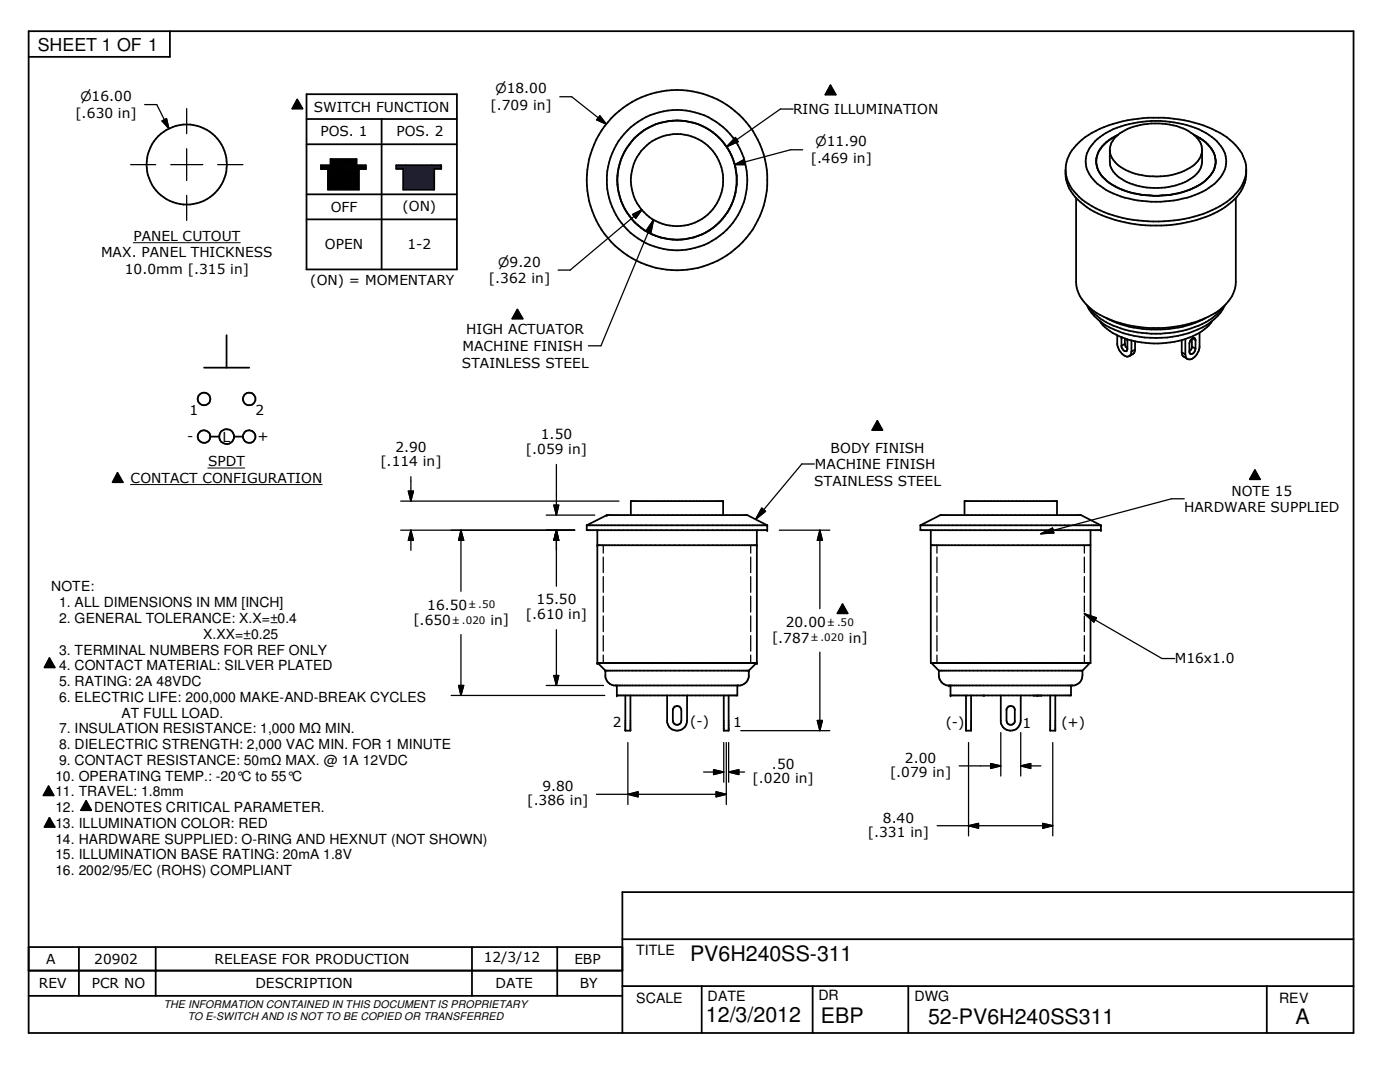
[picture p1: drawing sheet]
<svg xmlns="http://www.w3.org/2000/svg" width="279mm" height="216mm" viewBox="0 0 279 216" stroke-linecap="round" stroke-linejoin="round" font-family="sans-serif">
<g fill="#000">
<circle cx="223.8" cy="67.3" r=".18"/>
<circle cx="144.3" cy="100" r=".18"/>
<circle cx="119.2" cy="108.8" r=".18"/>
<circle cx="121.1" cy="102.8" r=".18"/>
<circle cx="151" cy="108.8" r=".18"/>
<circle cx="153.1" cy="105.8" r=".18"/>
<circle cx="153.1" cy="104.8" r=".18"/>
<circle cx="219.7" cy="104.8" r=".18"/>
<circle cx="219.7" cy="105.8" r=".18"/>
<circle cx="119.2" cy="132.3" r=".18"/>
<circle cx="120.8" cy="133.8" r=".18"/>
<circle cx="123.1" cy="138.8" r=".18"/>
<circle cx="149.4" cy="133.8" r=".18"/>
<circle cx="151" cy="132.3" r=".18"/>
<circle cx="189.4" cy="136.8" r=".18"/>
<circle cx="189.7" cy="138.8" r=".18"/>
</g>
<g fill="none" stroke="#000" stroke-width=".35">
<path d="M212.6 33.9a7.7 7.7 0 0 0 3.6 6.9 23 23 0 0 0 13.5 4.2 26.1 26.1 0 0 0 14.8-3.7 8.4 8.4 0 0 0 4.2-8.4 10 10 0 0 0-6-6.8 28.6 28.6 0 0 0-22.4-.7 12.2 12.2 0 0 0-7.3 6.3 6.9 6.9 0 0 0 2.3 7.6 21.7 21.7 0 0 0 13.8 4.9 25.5 25.5 0 0 0 15.8-3.9 8.5 8.5 0 0 0 3.8-6.2M214.8 39.5v16.8a8.6 8.6 0 0 0 5.5 6.9 24.8 24.8 0 0 0 13.8 2 18.9 18.9 0 0 0 10.1-4.1 6.7 6.7 0 0 0 2.4-4.8v-16.8M218.6 28.2a16.6 16.6 0 0 1 10.3-4 20.6 20.6 0 0 1 12.3 2.7 7.8 7.8 0 0 1 3.4 4.3 5.2 5.2 0 0 1-1.8 5 15.5 15.5 0 0 1-8.5 3.8 22 22 0 0 1-13.5-2.1 8.1 8.1 0 0 1-4-4.6 5.3 5.3 0 0 1 1.8-5.1zM223.1 26.9a6.8 6.8 0 0 0-4.3 4.6 4.9 4.9 0 0 0 2.1 4.7 16.7 16.7 0 0 0 11.9 2.7 13.5 13.5 0 0 0 8.5-3.6 4.4 4.4 0 0 0-.3-6.5l-1.5-1.2-1.2-.7M239.9 29.9v2.3a4.5 4.5 0 0 1-2.8 3.8 14.1 14.1 0 0 1-13.8-.6l-1.1-1.1a3.4 3.4 0 0 1-.7-2.1 5.6 5.6 0 0 1 .5-4 9.1 9.1 0 0 1 7-3.5 12.1 12.1 0 0 1 9.6 2.5 3.6 3.6 0 0 1-.2 5.7 13.9 13.9 0 0 1-13.1 1.3 5.5 5.5 0 0 1-3.8-4M216.9 60.9a11.6 11.6 0 0 0 7.3 5.6 21.5 21.5 0 0 0 16.6-1.6l.8-.6a9 9 0 0 0 2.9-3.4M217.3 61.3a12.4 12.4 0 0 0 7.2 4.5 22 22 0 0 0 17.4-2.3l1-.8 1.2-1.4M219.5 64.1a10.4 10.4 0 0 0 6 3.8 18.7 18.7 0 0 0 14.4-1.8l1.4-1.2 .6-.8M220.8 63.5a22.5 22.5 0 0 0 19.8 0M223 66.9v1.9a2.72 2.72 0 0 0 2.1 2.4 .89 .89 0 0 0 .7-1.1M223.8 67.3v1.9l.2 .4a.69 .69 0 0 0 .8 .5l.2-.4v-2M224.5 68.6l-.7 .4"/>
<path d="M224.5 67.5v1.2l.1 .4 .4 .4M225.8 67.9v2.2M226.5 69.8l-.1 .6-1 .7M226.5 69.8l-.7 .3M226.5 68.1v1.7M235.8 70.3l.1 .5a1.49 1.49 0 0 0 1.1 .8M235.8 70.3l.8 .4M235.8 67.9v2.4M236.6 67.6v3.1M237.9 67.6v1.7l-.5 .8M237.9 69.2l.7 .4M238 67.5l.6 .4"/>
<path d="M238.6 67.9l-.1-.3a.87 .87 0 0 0-1.1 .9v1.8l.2 .4a1.1 1.1 0 0 0 1-1.1M238.6 67.9v1.7M239.4 66.4v3a2.62 2.62 0 0 1-2.1 2.3l-.6-.3-.1-.7M117.1 104.8l4-2h28l4 2M117.1 104.8h36M117.1 104.8v1h36v-1M119.2 105.8v26.5h31.8v-26.5M119.2 108.8h31.8M125.9 102.8v-2.8h18.4v2.8M183.7 104.8l4-2h28l4 2M183.7 104.8h36M183.7 104.8v1h36v-1"/>
<path d="M185.8 105.8v26.5h31.8v-26.5M185.8 108.8h31.8M192.5 102.8v-2.8h18.4v2.8M119.3 132.3l1.5 1.5M120.8 133.8h28.6M120.8 133.8a2.34 2.34 0 0 0 1.7 3h25.3l1.2-.7a2.91 2.91 0 0 0 .4-2.3M123.1 136.8v2h24.1v-2M124.8 138.8v7h1v-7M133.1 138.8v5.3a2.01 2.01 0 0 0 2.2 1.7 2.01 2.01 0 0 0 1.8-2v-5M144.4 138.8v7h1v-7M151 132.3l-1.6 1.5M185.9 132.3l1.5 1.5"/>
<path d="M187.4 133.8h28.6M187.4 133.8a2.42 2.42 0 0 0 1.6 3h25.4a1.98 1.98 0 0 0 1.6-2v-1M189.7 136.8v2h24v-2M192.8 138.8v7h1v-7M196.2 138.8h.2M199.7 138.8v5.3a2.01 2.01 0 0 0 2.2 1.7 2.01 2.01 0 0 0 1.8-2v-5M206.3 138.8h1.6M207 138.8h.1M207.2 138.8h.1M209.6 138.8v7h1v-7M217.5 132.3l-1.5 1.5M134.5 141.1a.88 .88 0 0 1 1.5 .6v2.1a.85 .85 0 0 1-.9 .8 .85 .85 0 0 1-.8-.8v-2.1z"/>
<path d="M201.1 141.1a.89 .89 0 0 1 1.4 .4v2.5a.84 .84 0 0 1-.9 .6 .84 .84 0 0 1-.7-.8v-2.3z"/>
<circle cx="135.1" cy="36" r="14"/>
<circle cx="135.1" cy="35.9" r="9.2"/>
<circle cx="135.1" cy="35.9" r="11.9"/>
<circle cx="135.1" cy="35.9" r="18"/>
</g>
<g fill="none" stroke="#000" stroke-width=".25">
<path d="M120.4 108.8v1.6M120.4 111.2v3.1M120.4 115.1v3.1M120.4 119v3.1M149.8 108.8v1.6M149.8 111.2v3.1M149.8 115.1v3.1M149.8 119v3.1M187 108.8v1.6M187 111.2v3.1M187 115.1v3.1M187 119v3.1"/>
<path d="M216.4 108.8v1.6M216.4 111.2v3.1M216.4 115.1v3.1M216.4 119v3.1M120.4 122.9v3.1M120.4 126.8v3.1M120.4 130.7v1.6M149.8 122.9v3.1M149.8 126.8v3.1M149.8 130.7v1.6M187 122.9v3.1M187 126.8v3.1"/>
<path d="M187 130.7v1.6M216.4 122.9v3.1M216.4 126.8v3.1M216.4 130.7v1.6"/>
</g>
<path d="M65.4 33.7l6.2 4.1h-6.2zM65.4 33.7h6.2v4.1zM66 33l5.6 .7h-6.2zM64.1 33l1.3 .7h-1.3zM66 33h5.2l.4 .7zM66 31.7l5.2 1.3h-5.2zM66 31.7h5.2v1.3zM64.1 33h1.9l-.6 .7zM71.2 33h1.8l-1.4 .7zM71.6 33.7l1.4-.7v.7z" fill="#000"/>
<path d="M64.1 33h1.9l-.6 .7zM64.1 33l1.3 .7h-1.3zM65.4 33.7l6.2 4.1h-6.2zM65.4 33.7h6.2v4.1zM66 33l5.6 .7h-6.2zM66 33h5.2l.4 .7zM66 31.7l5.2 1.3h-5.2zM66 31.7h5.2v1.3zM71.2 33h1.8l-1.4 .7zM71.6 33.7l1.4-.7v.7z" fill="none" stroke="#000" stroke-width=".2"/>
<path d="M86.7 33.7l1.4-.7v.7z" fill="#1e1e47"/>
<path d="M86.7 33.7l1.4-.7v.7z" fill="none" stroke="#1e1e47" stroke-width=".2"/>
<path d="M80.5 33.7l7.6-.7-1.4 .7z" fill="#1e1e47"/>
<path d="M80.5 33.7l7.6-.7-1.4 .7z" fill="none" stroke="#1e1e47" stroke-width=".2"/>
<path d="M80.5 33.7h6.2v4.1z" fill="#1e1e47"/>
<path d="M80.5 33.7h6.2v4.1z" fill="none" stroke="#1e1e47" stroke-width=".2"/>
<path d="M80.5 33.7l6.2 4.1h-6.2z" fill="#1e1e47"/>
<path d="M80.5 33.7l6.2 4.1h-6.2z" fill="none" stroke="#1e1e47" stroke-width=".2"/>
<path d="M79.1 33h9l-7.6 .7z" fill="#1e1e47"/>
<path d="M79.1 33h9l-7.6 .7z" fill="none" stroke="#1e1e47" stroke-width=".2"/>
<path d="M79.1 33l1.4 .7h-1.4z" fill="#1e1e47"/>
<path d="M79.1 33l1.4 .7h-1.4z" fill="none" stroke="#1e1e47" stroke-width=".2"/>
<g fill="#000">
<path d="M165.7 17l1.1 1.9h-2.1zM32.3 24.1l.9-.4 .5 2zM59.3 19.9l1.1 1.8h-2.1zM119.7 23.1l1.3 1.7-1.9-.9zM146.8 27.4l.5 .9-2.3 1zM146.6 32.9l1.8-1 .3 1zM126.2 42.8l1.9-.9-1.2 1.7zM130.4 43.9l-.5 2.5-.9-.4zM103.3 61.8l1 1.8h-2.1zM23.5 94.4l1 1.8h-2zM81.5 98h1l-.5 2zM175.1 84l1 1.8h-2z"/>
<path d="M250.4 93.8l1.1 1.8h-2.1zM82 105.8l.5 2h-1zM92 105.8l.5 2h-1zM110.5 100.8h1l-.5 2zM111 105.8l.5 2h-1zM152 101.4l.8 .6-2 1.6zM163.6 105.8l.5 2h-1zM207.7 106.5l2.4-1.1 .2 .9zM9.9 131.3l1 1.9h-2zM91.5 136.8h1l-.5 2zM110.5 134.8h1l-.5 2zM168.1 120.6l1.1 1.8h-2.1z"/>
<path d="M216.4 122.5l2.4 .8-.5 .8zM9.7 156.9l1 1.8h-2zM125.3 158.5l2-.5v1zM142.4 153.6l2 .5-2 .5zM142.9 158l2 .5-2 .5zM145.4 154.1l2-.5v1zM163.1 143.8h1l-.5 2zM197.7 152.4l2 .4-2 .5zM203.7 152.8l2-.4v.9zM9.9 163.2l1 1.8h-2zM17.2 159.8l1 1.9h-2zM193.3 164.8l2-.5v1z"/>
<path d="M208.1 164.3l2 .5-2 .5z"/>
</g>
<g fill="none" stroke="#000" stroke-width=".2">
<path d="M59.3 19.9l1.1 1.8h-2.1zM165.7 17l1.1 1.9h-2.1zM26.6 48.4h21.4M103.3 61.8l1 1.8h-2.1zM23.5 94.4l1 1.8h-2zM26 96.7h38.3M41.5 93.4h7.4M175.1 84l1 1.8h-2zM250.4 93.8l1.1 1.8h-2.1zM9.9 131.3l1 1.9h-2zM168.1 120.6l1.1 1.8h-2.1zM9.7 156.9l1 1.8h-2z"/>
<path d="M17.2 159.8l1 1.9h-2zM9.9 163.2l1 1.8h-2z"/>
</g>
<g fill="none" stroke="#000" stroke-width=".35">
<path d="M5.7 6.2h264.4v199.9h-264.4zM33.9 6.2v5.1h-28.2M59.3 19.9l1.1 1.8h-2.1zM61.2 18.8h30v35h-30zM165.7 17l1.1 1.9h-2.1zM61.2 38.8h30M61.2 28.8h30M61.2 23.7h30M64.1 33h1.9v-1.3h5.2v1.3h1.8v.7h-1.4v4.1h-6.2v-4.1h-1.3zM76.2 23.7v30.1M79.1 33h9v.7h-1.4v4.1h-6.2v-4.1h-1.4zM61.2 43.8h30"/>
<path d="M40.7 73.4h9M45.2 66.9v6.5M103.3 61.8l1 1.8h-2.1zM23.5 94.4l1 1.8h-2zM42 87.1h1.7M46.7 87.1h1.8M175.1 84l1 1.8h-2zM250.4 93.8l1.1 1.8h-2.1zM9.9 131.3l1 1.9h-2zM168.1 120.6l1.1 1.8h-2.1zM9.7 156.9l1 1.8h-2zM17.2 159.8l1 1.9h-2z"/>
<path d="M9.9 163.2l1 1.8h-2zM270.1 178h-145.9v28.1M5.7 193.7h118.5M5.7 198.7h118.5M5.7 189h118.5M15.7 189v9.7M31.1 189v9.7M94.2 189v9.7M111.2 189v9.7M124.2 187.4h145.9M124.2 196.8h145.9M140 196.8v9.3"/>
<path d="M162.2 196.8v9.3M181.3 196.8v9.3M252.8 196.8v9.3"/>
<circle cx="37.2" cy="32.8" r="8"/>
<circle cx="40.7" cy="79.6" r="1.26"/>
<circle cx="49.7" cy="79.6" r="1.26"/>
<circle cx="40.7" cy="87.1" r="1.26"/>
<circle cx="45.2" cy="87.1" r="1.48"/>
<circle cx="49.7" cy="87.1" r="1.24"/>
</g>
<g fill="none" stroke="#000" stroke-width=".25">
<path d="M111.7 19.3h2.4l6.9 5.5M26.1 32.9h5M28.9 20.9h2.4l2.4 4.8M32.3 24.1l.9-.4 .5 2zM32.8 23.9l.9 1.8M34.1 32.9h6.4M37.3 21.7v5M37.3 29.7v6.3M37.3 39v5M43.4 32.9h5.1M119.4 23.5l1.6 1.3M119.7 23.1l1.3 1.7-1.9-.9z"/>
<path d="M146.6 32.9l1.8-1 .3 1zM146.8 27.4l.5 .9-2.3 1zM158.3 21.8h-2.6l-10.7 7.5M160.2 29.9h-2.4l-11.2 3M126.2 42.8l1.9-.9-1.2 1.7zM128.1 41.9l-1.6 1.3M128.1 41.9l-14.3 12h-2.4M130.4 43.9l-.5 2.5-.9-.4zM130.4 43.9l-10.5 25.1h-2.5M80 100h43.5M81.5 98h1l-.5 2zM82 95.1v4.9"/>
<path d="M111 92.7v10.1M162.5 92.6h-2.5l-9.2 11M236.3 99.5h-2.5l-26.1 7M80 105.8h34.7M82 105.8l.5 2h-1zM82 105.8v4M92 105.8l.5 2h-1zM92 105.8v12.2M109 102.8h9.7M110.5 100.8h1l-.5 2zM111 105.8l.5 2h-1zM111 105.8v11.2"/>
<path d="M152 101.4l.8 .6-2 1.6zM155.5 105.8h10.1M163.6 105.8l.5 2h-1zM163.6 105.8v15.7M207.7 106.5l2.4-1.1 .2 .9zM90 138.8h30.7M91.5 136.8h1l-.5 2zM92 126.6v12.2M109 136.8h11.4M110.5 134.8h1l-.5 2zM111 125.6v11.2M163.6 130.1v15.7"/>
<path d="M216.4 122.5l2.4 .8-.5 .8zM216.4 122.5l15.5 8.9h2.5M119 158.5h25.9M125.3 158.5l2-.5v1zM125.3 148.2v12.3M140.4 154.1h4M142.4 153.6l2 .5-2 .5zM142.9 158l2 .5-2 .5zM144.4 148.2v7.9M144.9 148.2v12.3M145.4 154.1l2-.5v1zM145.4 154.1h3.2"/>
<path d="M145.4 148.2v7.9M147.8 145.8h17.8M163.1 143.8h1l-.5 2zM191.4 152.8h8.3M193.3 148.2v18.6M197.7 152.4l2 .4-2 .5zM199.7 146.2v8.7M203.7 152.8l2-.4v.9zM203.7 152.8h4M203.7 146.2v8.7M210.1 148.2v18.6M187 164.8h23.1"/>
<path d="M193.3 164.8l2-.5v1zM208.1 164.3l2 .5-2 .5z"/>
</g>
<g font-size="4.2">
<text x="137.7" y="191.8">PV6H240SS-311</text>
<text x="140.9" y="204">12/3/2012</text>
<text x="163.8" y="204.1">EBP</text>
<text x="185.2" y="204.3">52-PV6H240SS311</text>
<text x="258.5" y="204.4">A</text>
</g>
<text font-size="3.5" x="7.5" y="10.2">SHEET 1 OF 1</text>
<g font-size="2.8">
<text x="10.2" y="118">NOTE:</text>
<text x="11.8" y="121.2">1. ALL DIMENSIONS IN MM [INCH]</text>
<text x="11.8" y="124.3">2. GENERAL TOLERANCE: X.X=±0.4</text>
<text x="11.8" y="130.6">3. TERMINAL NUMBERS FOR REF ONLY</text>
<text x="40.6" y="127.5">X.XX=±0.25</text>
<text x="11.8" y="133.7">4. CONTACT MATERIAL: SILVER PLATED</text>
<text x="11.8" y="136.9">5. RATING: 2A 48VDC</text>
<text x="11.8" y="140">6. ELECTRIC LIFE: 200,000 MAKE-AND-BREAK CYCLES</text>
<text x="24.3" y="143.2">AT FULL LOAD.</text>
<text x="11.8" y="149.5">8. DIELECTRIC STRENGTH: 2,000 VAC MIN. FOR 1 MINUTE</text>
<text x="11.8" y="146.3">7. INSULATION RESISTANCE: 1,000 MΩ MIN.</text>
<text x="11" y="155.7">10. OPERATING TEMP.: -20°C to 55°C</text>
<text x="11.8" y="152.6">9. CONTACT RESISTANCE: 50mΩ MAX. @ 1A 12VDC</text>
<text x="11" y="158.9">11. TRAVEL: 1.8mm</text>
<text x="11" y="162.1">12.</text>
<text x="11" y="165.2">13. ILLUMINATION COLOR: RED</text>
<text x="18.8" y="162.1">DENOTES CRITICAL PARAMETER.</text>
<text x="11" y="168.4">14. HARDWARE SUPPLIED: O-RING AND HEXNUT (NOT SHOWN)</text>
<text x="11" y="171.5">15. ILLUMINATION BASE RATING: 20mA 1.8V</text>
<text x="11" y="174.7">16. 2002/95/EC (ROHS) COMPLIANT</text>
<text x="127" y="190.6">TITLE</text>
<text x="127" y="200.2">SCALE</text>
<text x="141.2" y="199.8">DATE</text>
<text x="163.3" y="199.6">DR</text>
<text x="182.5" y="199.6">DWG</text>
<text x="255.3" y="200.2">REV</text>
</g>
<g font-size="2.7">
<text x="15.1" y="23.5">[.630 in]</text>
<text x="62.6" y="22.4">SWITCH FUNCTION</text>
<text x="97.9" y="22">[.709 in]</text>
<text x="158.3" y="22.8">RING ILLUMINATION</text>
<text x="64" y="27.2">POS. 1</text>
<text x="79.1" y="27.2">POS. 2</text>
<text x="161.8" y="32.5">[.469 in]</text>
<text x="66" y="42.4">OFF</text>
<text x="80.3" y="42.1">(ON)</text>
<text x="20.2" y="51.4">MAX. PANEL THICKNESS</text>
<text x="26.6" y="48">PANEL CUTOUT</text>
<text x="64.9" y="49.7">OPEN</text>
<text x="81.3" y="49.8">1-2</text>
<text x="24.9" y="54.7">10.0mm [.315 in]</text>
<text x="61.9" y="56.8">(ON) = MOMENTARY</text>
<text x="97.6" y="56.6">[.362 in]</text>
<text x="92.3" y="70">MACHINE FINISH</text>
<text x="93" y="66.7">HIGH ACTUATOR</text>
<text x="92.2" y="73.4">STAINLESS STEEL</text>
<text x="37.8" y="82.8">1</text>
<text x="51" y="82.9">2</text>
<text x="37.3" y="88">-</text>
<text x="44.4" y="88.2">L</text>
<text x="51.4" y="88">+</text>
<text x="107.9" y="87.7">1.50</text>
<text x="41.5" y="93">SPDT</text>
<text x="75.9" y="93">[.114 in]</text>
<text x="78.9" y="90.2">2.90</text>
<text x="104.9" y="90.6">[.059 in]</text>
<text x="162.6" y="93.6">MACHINE FINISH</text>
<text x="165.8" y="90.3">BODY FINISH</text>
<text x="26.1" y="96.3">CONTACT CONFIGURATION</text>
<text x="162.5" y="96.9">STAINLESS STEEL</text>
<text x="245.8" y="98.9">NOTE 15</text>
<text x="236.3" y="102.2">HARDWARE SUPPLIED</text>
<text x="82.5" y="124.5">[.650</text>
<text x="85.3" y="121.6">16.50</text>
<text x="97.9" y="124.7">in]</text>
<text x="104.9" y="123.5">[.610 in]</text>
<text x="107.1" y="120.6">15.50</text>
<text x="156.8" y="125.1">20.00</text>
<text x="154.1" y="128">[.787</text>
<text x="169.4" y="128.2">in]</text>
<text x="234.4" y="132.4">M16x1.0</text>
<text x="122.3" y="145.1">2</text>
<text x="137.8" y="144.8">(-)</text>
<text x="146.3" y="145.1">1</text>
<text x="188.8" y="145">(-)</text>
<text x="204" y="145.3">1</text>
<text x="211.8" y="145">(+)</text>
<text x="154.1" y="153.4">.50</text>
<text x="177.6" y="155.1">[.079 in]</text>
<text x="180.6" y="152.2">2.00</text>
<text x="105.2" y="160.7">[.386 in]</text>
<text x="108.2" y="157.8">9.80</text>
<text x="150.2" y="156.3">[.020 in]</text>
<text x="173.2" y="167">[.331 in]</text>
<text x="176.2" y="164.1">8.40</text>
<text x="96.6" y="191.9">12/3/12</text>
<text x="7.7" y="197.1">REV</text>
<text x="9.2" y="192.3">A</text>
<text x="18.3" y="197.1">PCR NO</text>
<text x="18.8" y="192.3">20902</text>
<text x="42.8" y="192.3">RELEASE FOR PRODUCTION</text>
<text x="51" y="197.1">DESCRIPTION</text>
<text x="98.9" y="197.1">DATE</text>
<text x="114.6" y="192.3">EBP</text>
<text x="115.7" y="197.1">BY</text>
</g>
<g font-size="2.6">
<text x="16" y="20.2">n16.00</text>
<text x="98.9" y="18.6">n18.00</text>
<text x="162.8" y="29.2">n11.90</text>
<text x="99.4" y="53.3">n9.20</text>
</g>
<g font-size="2.1">
<text x="32.7" y="201.1">THE INFORMATION CONTAINED IN THIS DOCUMENT IS PROPRIETARY</text>
<text x="37.5" y="203.5">TO E-SWITCH AND IS NOT TO BE COPIED OR TRANSFERRED</text>
</g>
<g font-size="1.9">
<text x="90.4" y="124.5">`.020</text>
<text x="93.6" y="121.4">`.50</text>
<text x="165.2" y="124.8">`.50</text>
<text x="162" y="128">`.020</text>
</g>
</svg>
